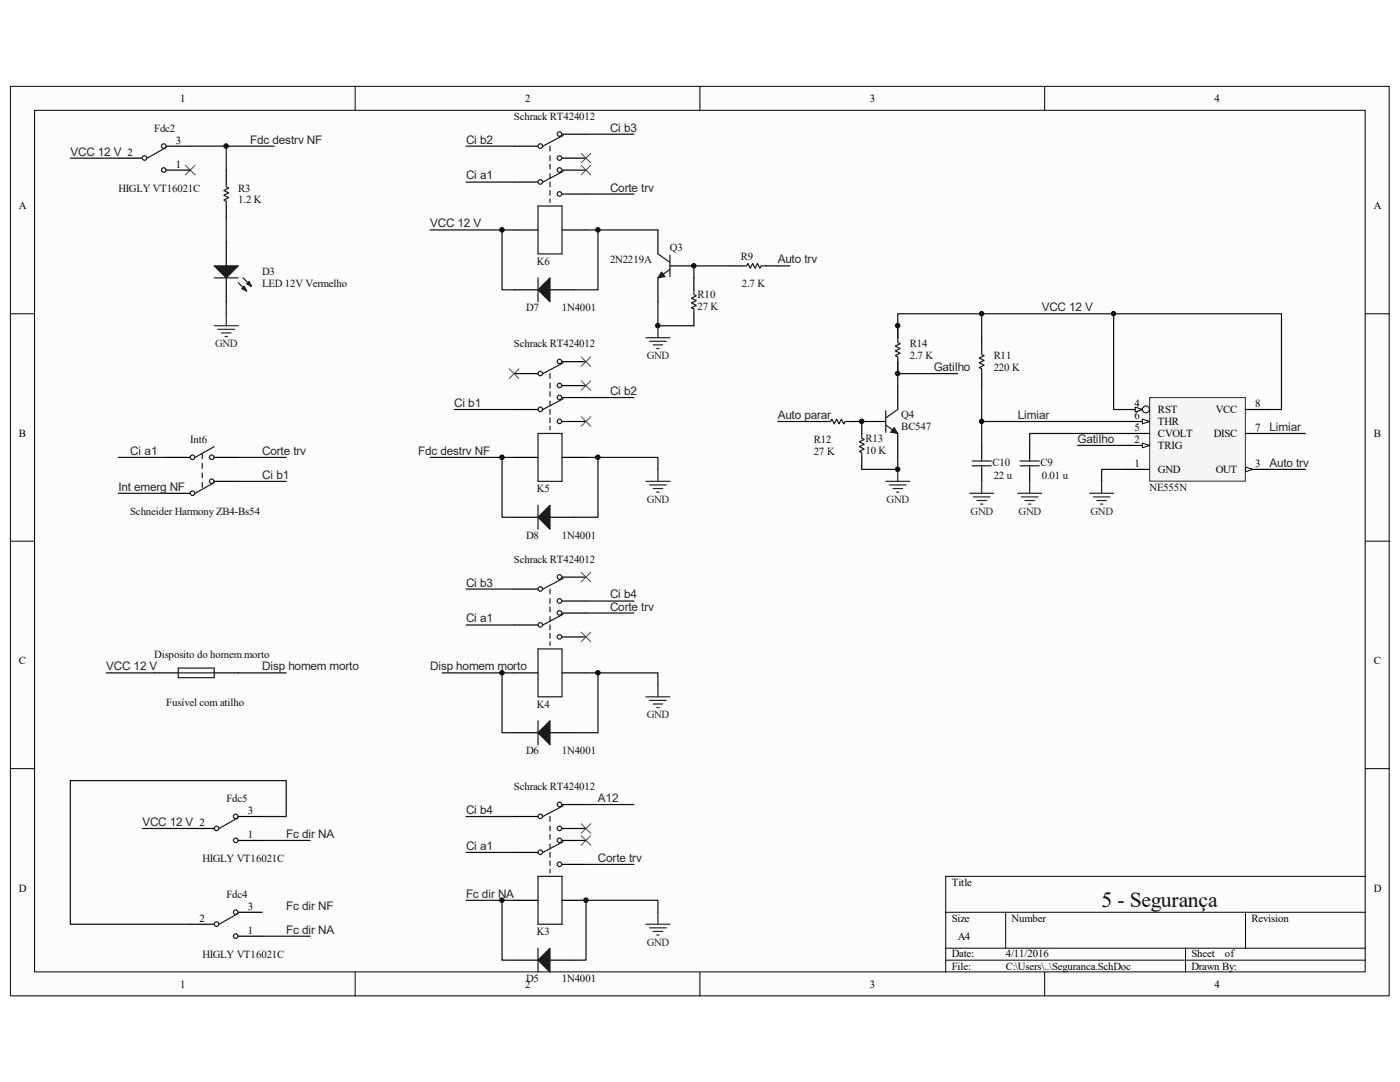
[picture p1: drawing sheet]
<svg xmlns="http://www.w3.org/2000/svg" width="279mm" height="216mm" viewBox="0 0 279 216" stroke-linecap="round" stroke-linejoin="round" font-family="sans-serif">
<path d="M2.1 17.3h275.1v181.4h-275.1z" fill="#fcfcfc"/>
<path d="M2.1 17.2h275.1v181.5h-275.1z" fill="none" stroke="#000" stroke-width=".2"/>
<path d="M6.9 22.1h265.6v171.8h-265.6z" fill="#fcfcfc"/>
<g fill="none" stroke="#000" stroke-width=".2">
<path d="M70.9 17.2v4.8M139.7 17.2v4.8M208.5 17.2v4.8M6.9 22h265.6v171.9h-265.6zM2.1 62.6h4.8M272.5 62.6h4.8M2.1 108h4.8M272.5 108h4.8M2.1 153.4h4.8M272.5 153.4h4.8M272.5 174.9h-83.8v19.1M70.9 194v4.8"/>
<path d="M139.7 194v4.8M188.7 182h83.8M188.7 189.2h83.8M188.7 191.6h83.8M200.7 182v7.2M208.5 194v4.8M236.6 189.2v4.8M248.6 182v7.2"/>
</g>
<g fill="none" stroke="#000" stroke-width=".24">
<path d="M102.6 29.2h4.8M102.6 36.3h4.8M112.2 26.8h4.7M112.2 31.6h4.7M112.2 33.9h4.7M112.2 38.7h4.7M102.6 45.9h4.8M102.6 57.8h4.8M109.8 57.8h4.8M112.2 45.9h4.7M131.3 45.9v4.8M131.3 55.4v4.8"/>
<path d="M133.7 53.1h4.8M138.5 55.4v2.4M145.7 53.1h2.4M152.8 53.1h2.4M102.6 74.6h4.8M112.2 72.2h4.7M112.2 76.9h4.7M112.2 79.3h4.7M138.5 62.6v2.4M33.2 91.3h4.8M33.2 98.4h4.8M42.8 91.3h4.7"/>
<path d="M42.8 96h4.7M102.6 81.7h4.8M102.6 91.3h4.8M112.2 84.1h4.7M112.2 91.3h4.7M195.9 88.9v2.4M195.9 93.7v2.3M102.6 117.5h4.8M102.6 103.2h4.8M109.8 103.2h4.8M112.2 115.2h4.7M112.2 119.9h4.7"/>
<path d="M30.8 134.3h4.8M42.8 134.3h4.7M102.6 124.7h4.8M102.6 134.3h4.8M112.2 122.3h4.7M112.2 127.1h4.7M112.2 134.3h4.7M102.6 146.2h4.8M109.8 146.2h4.8M102.6 162.9h4.8M102.6 170.1h4.8M102.6 179.6h4.8"/>
<path d="M112.2 160.5h4.7M112.2 165.3h4.7M112.2 167.7h4.7M112.2 172.5h4.7M112.2 179.6h4.7M102.6 191.6h4.8M109.8 191.6h4.8"/>
</g>
<g fill="none" stroke="#1c1c1c" stroke-width=".24">
<path d="M109.8 29.2v.9M109.8 31.1v.9M109.8 32.8v.9M109.8 34.7v.9M109.8 36.3v1M109.8 38v1M109.8 39.7v.7M112.4 34.2l-4.1 2.1M112.4 27l-4.1 2.2M107.4 41.1h4.8v9.6h-4.8zM107.4 55.4v4.8M131.3 50.7l2.4 1.6"/>
<path d="M133.7 53.8l-2.4 1.6M133.7 50.9v4.3M138.5 57.8v1l.5 .2-1 .5 1 .5-1 .5 1 .4-1 .5 .5 .3v.9M148.1 53.1h.9l.3-.5 .4 .9 .5-.9 .5 .9 .5-.9 .4 .9 .3-.4h.9M109.8 74.6v.9M109.8 76.5v.9M109.8 78.1v1M112.4 79.6l-4.1 2.1M112.4 72.4l-4.1 2.2M40.4 90.6v.9M40.4 92.5v.9M40.4 94.4v.9"/>
<path d="M40.4 96.3v.9M42.8 96.3l-3.9 2.1M42.8 89.1l-3.9 2.2M107.4 86.5h4.8v9.5h-4.8zM109.8 80v1M109.8 81.7v1M109.8 83.4v.9M109.8 85.1v.7M194 92h3.8M194 92.9h3.8M195.9 91.3v.7M195.9 92.9v.8"/>
<path d="M107.4 100.8v4.8M109.8 117.5v1M109.8 119.5v.9M112.4 115.4l-4.1 2.1M35.6 133.3h7.2v1.9h-7.2zM35.6 134.3h7.2M107.4 129.5h4.8v9.5h-4.8zM109.8 121.1v1M109.8 123v1M109.8 124.7v1M109.8 126.4v.9M109.8 128.1v.7"/>
<path d="M112.4 122.6l-4.1 2.1M107.4 143.8v4.8M107.4 174.9h4.8v9.5h-4.8zM109.8 162.9v1M109.8 164.8v1M109.8 166.5v1M109.8 168.4v1M109.8 170.1v.9M109.8 171.8v.9M109.8 173.4v.8M112.4 167.9l-4.1 2.2M112.4 160.8l-4.1 2.1"/>
<path d="M107.4 189.2v4.8"/>
<circle cx="107.8" cy="36.3" r=".45"/>
<circle cx="107.8" cy="29.1" r=".45"/>
<circle cx="111.7" cy="31.5" r=".45"/>
<circle cx="111.7" cy="38.7" r=".45"/>
<circle cx="111.7" cy="26.8" r=".45"/>
<circle cx="111.7" cy="33.9" r=".45"/>
<circle cx="107.8" cy="74.5" r=".45"/>
<circle cx="111.7" cy="72.1" r=".45"/>
<circle cx="111.7" cy="79.3" r=".45"/>
<circle cx="111.7" cy="76.9" r=".45"/>
<circle cx="38.4" cy="98.4" r=".45"/>
<circle cx="38.4" cy="91.2" r=".45"/>
<circle cx="42.3" cy="91.2" r=".45"/>
<circle cx="42.3" cy="96" r=".45"/>
<circle cx="107.8" cy="81.7" r=".45"/>
<circle cx="111.7" cy="84.1" r=".45"/>
<circle cx="107.8" cy="117.5" r=".45"/>
<circle cx="111.7" cy="115.1" r=".45"/>
<circle cx="111.7" cy="119.9" r=".45"/>
<circle cx="107.8" cy="124.7" r=".45"/>
<circle cx="111.7" cy="127.1" r=".45"/>
<circle cx="111.7" cy="122.3" r=".45"/>
<circle cx="107.8" cy="162.9" r=".45"/>
<circle cx="107.8" cy="170.1" r=".45"/>
<circle cx="111.7" cy="172.5" r=".45"/>
<circle cx="111.7" cy="167.7" r=".45"/>
<circle cx="111.7" cy="160.5" r=".45"/>
<circle cx="111.7" cy="165.3" r=".45"/>
</g>
<g fill="none" stroke="#262626" stroke-width=".24">
<path d="M128.9 67.4h4.8M129.6 68.1h3.4M130.3 68.8h2M131.1 69.5h.4M131.3 65v2.4M128.9 96h4.8M129.6 96.8h3.4M130.3 97.5h2M131.1 98.2h.4M131.3 93.7v2.3M128.9 139h4.8M129.6 139.8h3.4"/>
<path d="M131.3 136.7v2.3M130.3 140.5h2M131.1 141.2h.4M128.9 184.4h4.8M129.6 185.1h3.4M130.3 185.9h2M131.1 186.6h.4M131.3 182v2.4"/>
</g>
<g fill="none" stroke="#0e0e0e" stroke-width=".24">
<path d="M93 29.2h9.6M93 36.3h9.6M116.9 26.8h9.6M116.9 38.7h9.6M85.8 45.9h14.4M102.6 45.9h-2.4v11.9h2.4M116.9 45.9h2.4v11.9h-4.7M119.3 45.9h12M145.7 53.1h-7.2v2.3M155.2 53.1h2.4M116.9 79.3h9.6M131.3 60.2v4.8h7.2"/>
<path d="M23.6 91.3h9.6M23.6 98.4h9.6M47.5 91.3h9.6M47.5 96h9.6M85.8 91.3h14.4M90.6 81.7h12M102.6 91.3h-2.4v11.9h2.4M116.9 91.3h2.4v11.9h-4.7M119.3 91.3h12v2.4M93 117.5h9.6M116.9 119.9h9.6M21.2 134.3h9.6"/>
<path d="M47.5 134.3h9.6M88.2 134.3h14.4M93 124.7h9.6M100.2 134.3v11.9h2.4M116.9 134.3h2.4v11.9h-4.7M116.9 122.3h9.6M119.3 134.3h12v2.4M93 179.6h9.6M93 162.9h9.6M93 170.1h9.6M100.2 179.6v12h2.4M116.9 160.5h9.6"/>
<path d="M116.9 172.5h9.6M131.3 182v-2.4h-14.4v12h-2.3"/>
</g>
<g fill="#1c1c1c" stroke="#1c1c1c" stroke-width=".24">
<path d="M107.4 57.8l2.4-2.4v4.8z"/>
<path d="M107.4 146.2l2.4-2.4v4.8z"/>
<path d="M107.4 191.6l2.4-2.4v4.8z"/>
<path d="M107.4 103.2l2.4-2.4v4.8z"/>
</g>
<path d="M132 54.2l.7 1-1.4 .2z" fill="#1c1c1c" stroke="#1c1c1c" stroke-width=".2"/>
<g fill="none" stroke="#4c4c4c" stroke-width=".2">
<path d="M116 30.6l1.9 1.9M116 33l1.9 1.9M117.9 30.6l-1.9 1.9M117.9 33l-1.9 1.9M101.6 73.6l1.9 1.9M103.5 73.6l-1.9 1.9M116 71.2l1.9 1.9M116 76l1.9 1.9M117.9 71.2l-1.9 1.9M117.9 76l-1.9 1.9M116 83.2l1.9 1.9M117.9 83.2l-1.9 1.9"/>
<path d="M116 114.2l1.9 1.9M117.9 114.2l-1.9 1.9M116 126.1l1.9 2M117.9 126.1l-1.9 2M116 164.4l1.9 1.9M116 166.7l1.9 2M117.9 164.4l-1.9 1.9M117.9 166.7l-1.9 2"/>
</g>
<path d="M229.5 79.4h19v16.6h-19z" fill="#f5f5f5"/>
<path d="M229.4 79.3h19.1v16.7h-19.1z" fill="none" stroke="#262626" stroke-width=".2"/>
<path d="M224.6 88.9h4.8" fill="none" stroke="#000" stroke-width=".24"/>
<path d="M228 88.4l1.4 .5-1.4 .5z" fill="#fcfcfc" stroke="#000" stroke-width=".2"/>
<path d="M248.6 93.7h4.8" fill="none" stroke="#000" stroke-width=".24"/>
<path d="M248.6 93.2l1.4 .5-1.4 .4z" fill="#fcfcfc" stroke="#000" stroke-width=".2"/>
<path d="M224.6 81.7h4.8" fill="none" stroke="#000" stroke-width=".24"/>
<g fill="#fcfcfc" stroke="#000" stroke-width=".2">
<path d="M226.6 81.2l1.4 .5-1.4 .5z"/>
<circle cx="228.7" cy="81.7" r=".69"/>
</g>
<path d="M224.6 86.5h4.8M224.6 84.1h4.8" fill="none" stroke="#000" stroke-width=".24"/>
<path d="M228 83.6l1.4 .5-1.4 .5z" fill="#fcfcfc" stroke="#000" stroke-width=".2"/>
<g fill="none" stroke="#000" stroke-width=".24">
<path d="M23.6 31.6h4.8M33.2 29.2h4.8M33.2 33.9h4.8M45.2 33.9v2.4M45.2 41.1v2.4M45.2 48.3v4.8M45.2 55.4v4.8M179.2 65v2.4M179.2 72.2v2.4M179.2 76.9v4.8M195.9 67.4v2.4M195.9 74.6v2.3"/>
<path d="M162.4 84.1h2.4M169.6 84.1h7.2M172 84.1v2.4M172 91.3v2.4M179.2 86.5v4.8M205.5 88.9v2.4M205.5 93.7v2.3M224.6 93.7h4.8M248.6 86.5h4.8M248.6 81.7h4.8M38 165.3h4.8M47.5 162.9h4.8"/>
<path d="M47.5 167.7h4.8M38 184.4h4.8M47.5 182h4.8M47.5 186.8h4.8"/>
</g>
<g fill="none" stroke="#262626" stroke-width=".24">
<path d="M42.8 65h4.7M43.5 65.7h3.3M44.2 66.4h1.9M44.9 67.1h.5M45.2 62.6v2.4M176.8 96h4.8M177.5 96.8h3.3M178.2 97.5h1.9M178.9 98.2h.5M179.2 93.7v2.3M193.5 98.4h4.8M194.2 99.2h3.4"/>
<path d="M195 99.9h1.9M195.9 96v2.4M203.1 98.4h4.8M203.8 99.2h3.4M204.5 99.9h1.9M205.5 96v2.4M217.5 98.4h4.7M218.2 99.2h3.3M218.9 99.9h1.9M219.9 96v2.4M195.7 100.6h.5M205.3 100.6h.4"/>
<path d="M219.6 100.6h.5"/>
</g>
<g fill="none" stroke="#1c1c1c" stroke-width=".24">
<path d="M33.2 29.4l-3.8 2.2M45.2 36.3v1l.4 .2-.9 .5 .9 .5-.9 .5 .9 .4-.9 .5 .5 .3v.9M42.8 55.4h4.7M47.5 56.4l1.7 1.7M48.5 55.4l1.7 1.7M179.2 67.4v.9l.4 .3-.9 .5 .9 .4-.9 .5 .9 .5-.9 .5 .5 .2v1M195.9 69.8v.9l.5 .3-1 .4 1 .5-1 .5 1 .5-1 .5 .5 .2v1M164.8 84.1h1l.2-.5 .5 1 .5-1 .4 1 .5-1 .5 1 .2-.5h1M172 86.5v1l.5 .2-1 .5 1 .4-1 .5 1 .5-1 .5 .5 .2v1M176.8 84.8l2.4 1.7M176.8 82v4.3M179.2 81.7l-2.4 1.7"/>
<path d="M203.6 92h3.8M203.6 92.9h3.8M205.5 91.3v.7M205.5 92.9v.8M47.5 163.2l-3.8 2.1M47.5 182.3l-3.8 2.1"/>
<circle cx="28.9" cy="31.5" r=".45"/>
<circle cx="32.7" cy="33.9" r=".45"/>
<circle cx="32.7" cy="29.1" r=".45"/>
<circle cx="43.2" cy="165.3" r=".45"/>
<circle cx="47" cy="167.7" r=".45"/>
<circle cx="47" cy="162.9" r=".45"/>
<circle cx="43.2" cy="184.4" r=".45"/>
<circle cx="47" cy="186.8" r=".45"/>
<circle cx="47" cy="182" r=".45"/>
</g>
<g fill="none" stroke="#0e0e0e" stroke-width=".24">
<path d="M14 31.6h9.6M38 29.2h16.7M45.2 29.2v4.7M45.2 43.5v4.8M45.2 60.2v2.4M179.2 72.2v4.7M179.2 74.6h11.9M195.9 76.9v7.2h28.7M195.9 62.6h-16.7v4.8M222.2 62.6h-26.3v4.8M155.2 84.1h7.2M179.2 91.3v2.4h-7.2"/>
<path d="M195.9 84.1v4.8M215.1 88.9h9.5M224.6 81.7h-2.4v-19.1h33.5v19.1h-2.3M224.6 93.7h-4.7v2.3M224.6 86.5h-19.1v2.4M253.4 93.7h7.1M253.4 86.5h7.1M28.4 165.3h9.6M52.3 162.9h4.8v-7.1h-43.1v28.6h24M52.3 167.7h9.6M52.3 186.8h9.6"/>
</g>
<path d="M178.4 85.3l.8 1.2-1.5-.2z" fill="#1c1c1c" stroke="#1c1c1c" stroke-width=".2"/>
<g fill="#1c1c1c" stroke="#1c1c1c" stroke-width=".24">
<path d="M42.8 53.1h4.7l-2.3 2.3z"/>
<path d="M48.3 57.6l.4-.5 .5 1z"/>
<path d="M49.7 56.2l.5 .9-1-.5z"/>
</g>
<path d="M37 33l1.9 1.9M38.9 33l-1.9 1.9" fill="none" stroke="#4c4c4c" stroke-width=".2"/>
<g fill="#0e0e0e" stroke="#0e0e0e" stroke-width=".2">
<circle cx="45.1" cy="29.1" r=".45"/>
<circle cx="100.2" cy="179.6" r=".45"/>
<circle cx="100.2" cy="134.2" r=".45"/>
<circle cx="100.2" cy="91.2" r=".45"/>
<circle cx="100.2" cy="45.9" r=".45"/>
<circle cx="116.9" cy="179.6" r=".45"/>
<circle cx="119.3" cy="134.2" r=".45"/>
<circle cx="119.3" cy="91.2" r=".45"/>
<circle cx="119.3" cy="45.9" r=".45"/>
<circle cx="131.3" cy="65" r=".45"/>
<circle cx="138.5" cy="53" r=".45"/>
<circle cx="172" cy="84.1" r=".45"/>
<circle cx="179.1" cy="93.6" r=".45"/>
<circle cx="179.1" cy="74.5" r=".45"/>
<circle cx="179.1" cy="65" r=".45"/>
<circle cx="195.9" cy="84.1" r=".45"/>
<circle cx="195.9" cy="62.6" r=".45"/>
<circle cx="222.2" cy="62.6" r=".45"/>
</g>
<text font-size="4.3" fill="#0e0e0e" x="219.8" y="181">5 - Segurança</text>
<g font-size="2.4" fill="#262626">
<text x="50" y="28.7">Fdc destrv NF</text>
<text x="93" y="28.7">Ci b2</text>
<text x="121.8" y="26.3">Ci b3</text>
<text x="14.1" y="31.1">VCC 12 V 2</text>
<text x="93" y="35.8">Ci a1</text>
<text x="121.8" y="38.2">Corte trv</text>
<text x="85.9" y="45.4">VCC 12 V</text>
<text x="155.2" y="52.5">Auto trv</text>
<text x="207.9" y="62.1">VCC 12 V</text>
<text x="186.4" y="74">Gatilho</text>
<text x="90.6" y="81.2">Ci b1</text>
<text x="121.8" y="78.8">Ci b2</text>
<text x="155.2" y="83.6">Auto parar</text>
<text x="203.1" y="83.6">Limiar</text>
<text x="215.1" y="88.4">Gatilho</text>
<text x="253.4" y="86">Limiar</text>
<text x="26" y="90.8">Ci a1</text>
<text x="52.3" y="95.5">Ci b1</text>
<text x="52.3" y="90.8">Corte trv</text>
<text x="83.4" y="90.8">Fdc destrv NF</text>
<text x="253.4" y="93.2">Auto trv</text>
<text x="23.6" y="97.9">Int emerg NF</text>
<text x="93" y="117.1">Ci b3</text>
<text x="121.8" y="119.4">Ci b4</text>
<text x="93" y="124.2">Ci a1</text>
<text x="121.8" y="121.8">Corte trv</text>
<text x="21.2" y="133.8">VCC 12 V</text>
<text x="52.3" y="133.8">Disp homem morto</text>
<text x="85.9" y="133.8">Disp homem morto</text>
<text x="119.3" y="160">A12</text>
<text x="28.4" y="164.8">VCC 12 V 2</text>
<text x="57.1" y="167.2">Fc dir NA</text>
<text x="93" y="162.4">Ci b4</text>
<text x="93" y="169.6">Ci a1</text>
<text x="119.3" y="172">Corte trv</text>
<text x="93" y="179.2">Fc dir NA</text>
<text x="57.1" y="181.5">Fc dir NF</text>
<text x="57.1" y="186.3">Fc dir NA</text>
</g>
<g font-size="2.2">
<text x="36" y="20.3">1</text>
<text x="104.8" y="20.3">2</text>
<text x="173.6" y="20.3">3</text>
<text x="242.4" y="20.3">4</text>
<text x="35.1" y="28.7">3</text>
<text x="35.1" y="33.4">1</text>
<text x="3.8" y="41.8">A</text>
<text x="274.2" y="41.8">A</text>
<text x="226.4" y="81.2">4</text>
<text x="226.4" y="83.6">6</text>
<text x="231.1" y="82.4">RST</text>
<text x="242.6" y="82.4">VCC</text>
<text x="250.5" y="81.2">8</text>
<text x="3.8" y="87.2">B</text>
<text x="226.4" y="88.4">2</text>
<text x="226.4" y="86">5</text>
<text x="231.1" y="89.6">TRIG</text>
<text x="231.1" y="87.2">CVOLT</text>
<text x="231.1" y="84.8">THR</text>
<text x="242.2" y="87.2">DISC</text>
<text x="250.5" y="86">7</text>
<text x="274.2" y="87.2">B</text>
<text x="226.4" y="93.2">1</text>
<text x="231.1" y="94.4">GND</text>
<text x="242.6" y="94.4">OUT</text>
<text x="250.5" y="93.2">3</text>
<text x="3.8" y="132.5">C</text>
<text x="274.2" y="132.5">C</text>
<text x="49.4" y="162.4">3</text>
<text x="49.4" y="167.2">1</text>
<text x="3.7" y="177.9">D</text>
<text x="189.9" y="176.7">Title</text>
<text x="274.1" y="177.9">D</text>
<text x="39.8" y="183.9">2</text>
<text x="49.4" y="181.5">3</text>
<text x="189.9" y="183.9">Size</text>
<text x="201.9" y="183.9">Number</text>
<text x="249.8" y="183.9">Revision</text>
<text x="49.4" y="186.3">1</text>
<text x="189.9" y="191.1">Date:</text>
<text x="191.1" y="187.5">A4</text>
<text x="200.7" y="191.1">4/11/2016</text>
<text x="237.8" y="191.1">Sheet</text>
<text x="244.5" y="191.1">of</text>
<text x="36" y="197.1">1</text>
<text x="104.8" y="197.1">2</text>
<text x="173.6" y="197.1">3</text>
<text x="189.9" y="193.5">File:</text>
<text x="200.7" y="193.5">C:\Users\..\Seguranca.SchDoc</text>
<text x="237.8" y="193.5">Drawn By:</text>
<text x="242.4" y="197.1">4</text>
</g>
<g font-size="2.2" fill="#0e0e0e">
<text x="102.6" y="23.9">Schrack RT424012</text>
<text x="30.8" y="26.3">Fdc2</text>
<text x="23.6" y="38.2">HIGLY VT16021C</text>
<text x="47.5" y="40.6">1.2 K</text>
<text x="47.5" y="38.2">R3</text>
<text x="107.1" y="52.8">K6</text>
<text x="121.8" y="52.5">2N2219A</text>
<text x="133.7" y="50.2">Q3</text>
<text x="147.8" y="51.8">R9</text>
<text x="52.3" y="54.9">D3</text>
<text x="52.3" y="57.3">LED 12V Vermelho</text>
<text x="139.2" y="59.5">R10</text>
<text x="148" y="57.3">2.7 K</text>
<text x="105" y="62.1">D7</text>
<text x="112.1" y="62.1">1N4001</text>
<text x="139.2" y="61.8">27 K</text>
<text x="102.6" y="69.3">Schrack RT424012</text>
<text x="181.6" y="71.7">2.7 K</text>
<text x="181.6" y="69.3">R14</text>
<text x="198.3" y="71.7">R11</text>
<text x="198.3" y="74">220 K</text>
<text x="179.9" y="83.4">Q4</text>
<text x="38" y="88.4">Int6</text>
<text x="162.4" y="88.4">R12</text>
<text x="172.7" y="88.1">R13</text>
<text x="179.9" y="85.8">BC547</text>
<text x="162.4" y="90.8">27 K</text>
<text x="172.7" y="90.6">10 K</text>
<text x="198.1" y="92.9">C10</text>
<text x="198.3" y="95.5">22 u</text>
<text x="207.6" y="92.9">C9</text>
<text x="207.9" y="95.5">0.01 u</text>
<text x="107.1" y="98.2">K5</text>
<text x="229.4" y="97.9">NE555N</text>
<text x="26" y="102.7">Schneider Harmony ZB4-Bs54</text>
<text x="105" y="107.5">D8</text>
<text x="112.1" y="107.5">1N4001</text>
<text x="102.6" y="112.3">Schrack RT424012</text>
<text x="30.8" y="131.4">Disposito do homem morto</text>
<text x="33.2" y="140.9">Fusível com atilho</text>
<text x="107.1" y="141.2">K4</text>
<text x="105" y="150.5">D6</text>
<text x="112.1" y="150.5">1N4001</text>
<text x="45.2" y="160">Fdc5</text>
<text x="102.6" y="157.6">Schrack RT424012</text>
<text x="40.4" y="172">HIGLY VT16021C</text>
<text x="45.2" y="179.2">Fdc4</text>
<text x="40.4" y="191.1">HIGLY VT16021C</text>
<text x="107.1" y="186.6">K3</text>
<text x="105" y="195.9">D5</text>
<text x="112.1" y="195.9">1N4001</text>
</g>
<g font-size="2.2" fill="#262626">
<text x="42.9" y="69.3">GND</text>
<text x="129.1" y="71.6">GND</text>
<text x="129.1" y="100.3">GND</text>
<text x="177" y="100.3">GND</text>
<text x="193.7" y="102.7">GND</text>
<text x="203.3" y="102.7">GND</text>
<text x="217.6" y="102.7">GND</text>
<text x="129.1" y="143.3">GND</text>
<text x="129.1" y="188.7">GND</text>
</g>
</svg>
